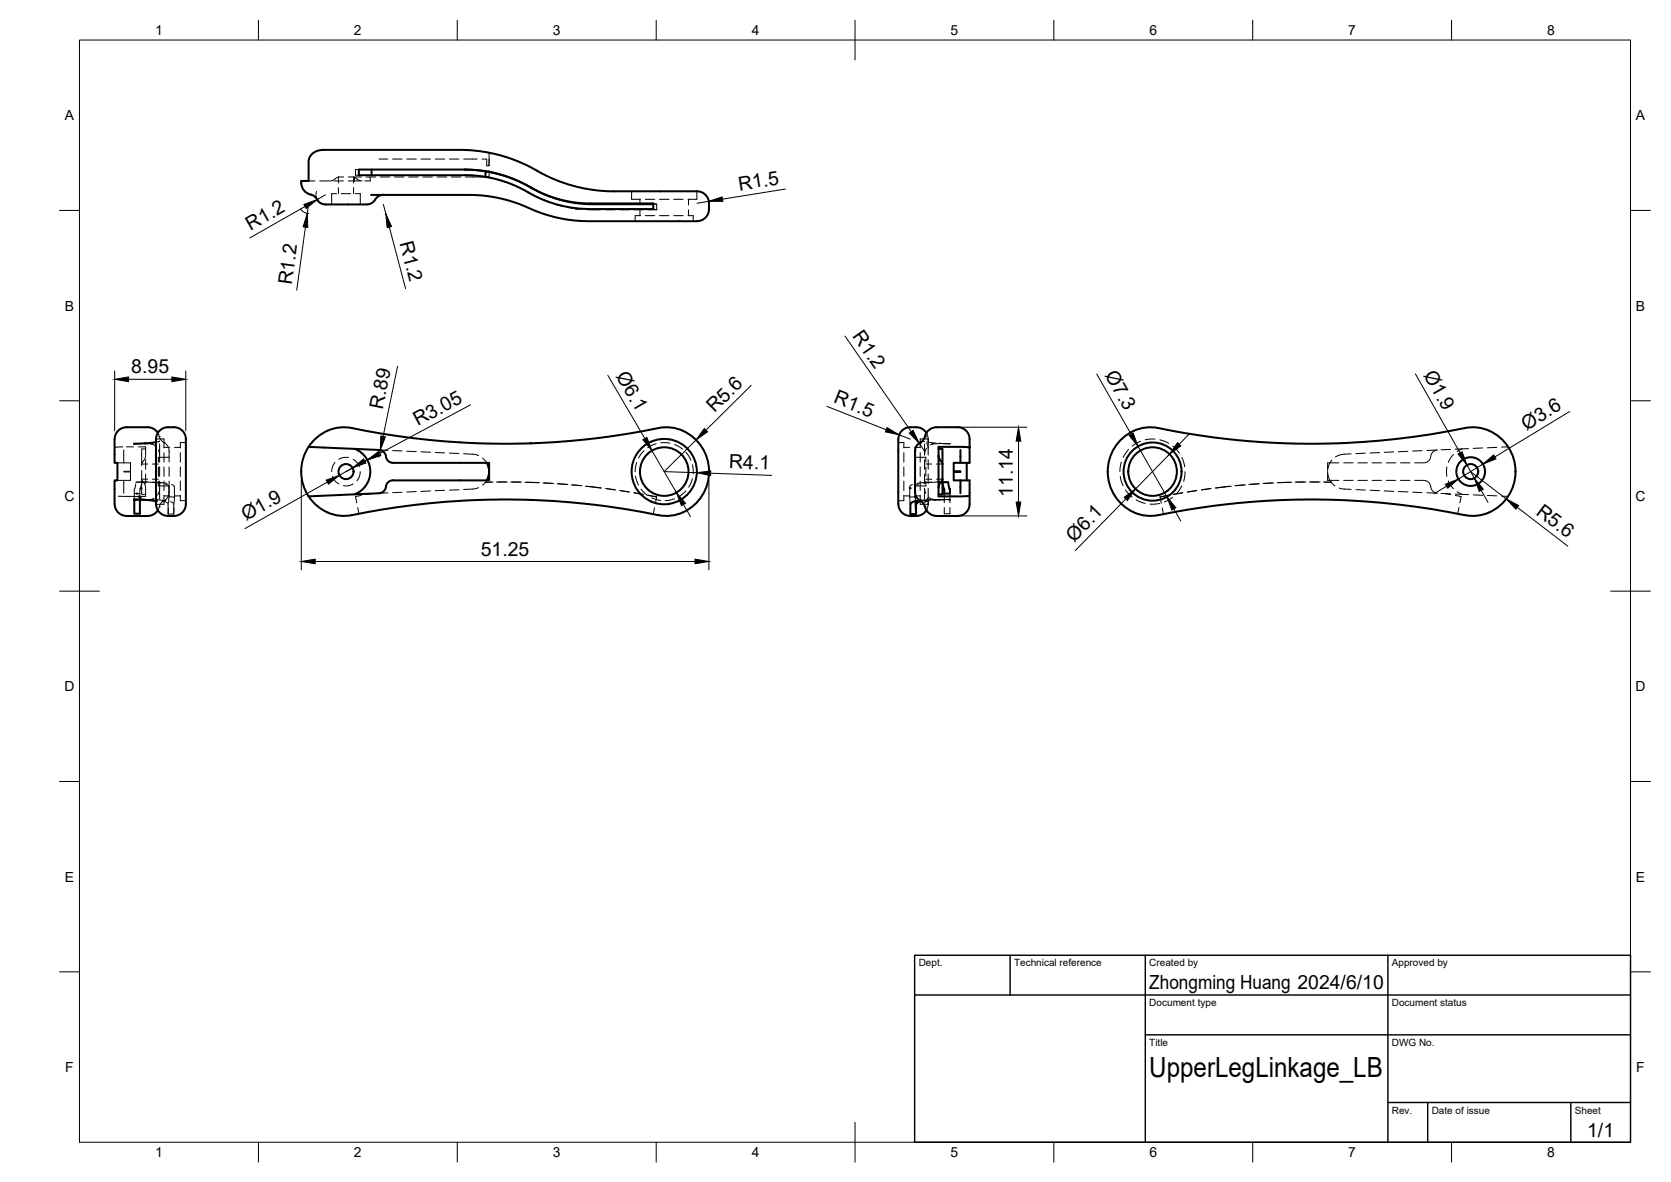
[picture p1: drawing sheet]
<svg xmlns="http://www.w3.org/2000/svg" width="420mm" height="297mm" viewBox="0 0 420 297" stroke-linecap="round" stroke-linejoin="round" font-family="sans-serif">
<!-- layer: Visible -->
<g fill="none" stroke="#000" stroke-width=".51">
<path d="M90.2 42.6h27l4.3 .3 3.7 .8 3.1 .9 3.2 1.4 4.6 2.5 2.3 .9 3.5 1 2.7 .5 2.9 .2h16.8v1.4h-16.1l-2.8-.1-2.8-.4-2.8-.7-2.7-.9-2.5-1.1-3.9-2.1-3-1.3-3.3-1-3.2-.6-3.3-.3h-27.7zM93.3 49h25.6l3.4 .2 3.3 .6 2.8 .8 8 3 3.2 1 3.4 .6 2.9 .3 28.5 .1a3.3 3.3 0 0 0 3.9-3M93.4 42.6v1.4M94.3 50.2a3.6 3.6 0 0 1-3.3 1.2h-9.2M96.4 49a2.4 2.4 0 0 0-2.1 1.2M116.8 42.6l5.3 .5M122.1 44.5v-1.4l4.4 1 4 1.5 5.3 2.8 2.1 .9 3.1 1 3.8 .7 3.4 .3h16.1M178.3 51.1a3.5 3.5 0 0 0-4.3-3h-20.6l-3.2-.2-3.1-.5-3.1-.7-3.9-1.3-2.6-1.2-5.3-2.8-4.8-1.9-5.2-1.3-6-.5-36 .1-1.5 .6-1 1.4-.1 .6v5.1h-1.8a3.1 3.1 0 0 0 2.7 3.5l.7 .5 .5 .6a2.31 2.31 0 0 0 2.1 1.3M178.3 51.1v1.5M28.8 110.4v5.9h.7v4.4h-.7v6M33.7 111.5h.1M36.4 111.4l-2.7 .1"/>
<path d="M36.5 111.4h.1M39.2 111.1l-2.8 .3M39.7 108.8l-.7-.8-1.4-.6h-5.8a2.99 2.99 0 0 0-3 3M39.9 108.5a4.6 4.6 0 0 1 6.2 0 7.2 7.2 0 0 1 .6 4.3v12.9a3.3 3.3 0 0 1-3 4 3.5 3.5 0 0 1-4.4-2.3l-.1-17.1 .4-1.3zM77.6 112.3a10.6 10.6 0 0 1 10.9-4.7 181.7 181.7 0 0 0 30.7 3.7l11.1 .2 10.4-.5 12.2-1.2 8.8-1.5a21.8 21.8 0 0 1 6.3-.9 11.2 11.2 0 0 1 10.3 11.5 11.2 11.2 0 0 1-11.1 10.7l-1.6-.2M77.6 112.3a11.3 11.3 0 0 0 0 12.4M77.6 112.3l17.7 .8a1.94 1.94 0 0 1 1.8 2 1.79 1.79 0 0 0 1.7 1.2h24.2v4.4h-24.2a1.93 1.93 0 0 0-1.9 2 1.85 1.85 0 0 1-1.6 1.3l-17.7 .7M89.2 112.8a6.1 6.1 0 0 1 3.9 5.7 6.1 6.1 0 0 1-3.9 5.7M122.4 116.3l.5 1.2 .1 .9M123 118.6l-.1 .9-.5 1.2M225.9 110.4v16.3M232.9 108.8l-.3-.4a4.7 4.7 0 0 0-6.1 .1l-.5 1.2-.1 .7"/>
<path d="M236 114.4l.1 .8 .4 .6M236 112.8h1v3.8M236.5 115.8l.5 .8M237 116.6v7.6h-1M241.5 118.6h-1.7v2.1h1.7M241.5 116.3h-1.7v2.1h1.7M243.1 116.3v4.4M243.8 112.5v3.8h-2.3v-3.2M28.8 126.7a2.99 2.99 0 0 0 3 3l5.8-.1 1.4-.6 .7-.8M33.7 125.5h.1M33.7 125.5l5.5 .4M34.6 125.5l-.8 .3v3.3h1.4v-3.5"/>
<path d="M35.6 125.6l-.4 .2M36.5 125.6h.1M77.6 124.7a10.6 10.6 0 0 0 10.9 4.7M88.5 129.5a181.7 181.7 0 0 1 30.7-3.8l13.2-.1 11.2 .6 9.6 1.1 12.3 2.2M225.9 126.7a3 3 0 0 0 3 3 3.8 3.8 0 0 0 4-1.5M231.3 125.8l-1.6 .3-.7 .4-.1 2.7h1.4l-.1-3.3M231.6 125.9l-.9 .3-.4 .4v2.6M237 121.2h1.4l.4 1.8v1h-1.4v-1zM237 120.4l-.9 1.4-.1 .8M241.5 124v-3.3h2.3v3.9l-7.8 .1v-12.4l7.8 .2v-1.5a3.2 3.2 0 0 0-3-3.6h-5.9a3.2 3.2 0 0 0-2.4 2.5l-.5 .9-1.5 1.2-.4 1.1v11l.6 1.2 1.1 .8 .6 .8a4 4 0 0 0 2.5 2.7l5.9 .1a3.3 3.3 0 0 0 3-4v-1.1M291.3 129.5a219.4 219.4 0 0 1 19.5-3l12.4-.9h12.9a195 195 0 0 1 32.2 3.9M368.3 129.4a11.1 11.1 0 0 0 12-6.8 11.1 11.1 0 0 0-4-13.3 10.2 10.2 0 0 0-8-1.7 198.4 198.4 0 0 1-32.7 3.8h-12.4l-13.2-.9a209.1 209.1 0 0 1-20.3-3.1 11.1 11.1 0 0 0-11.2 11.5 11.1 11.1 0 0 0 12 10.7l.8-.2"/>
<circle cx="87" cy="118.5" r="1.89"/>
<circle cx="167" cy="118.5" r="6.1"/>
<circle cx="167" cy="118.5" r="8.2"/>
<circle cx="289.8" cy="118.5" r="7.3"/>
<circle cx="289.8" cy="118.5" r="6.1"/>
<circle cx="369.8" cy="118.5" r="3.6"/>
<circle cx="369.8" cy="118.5" r="1.89"/>
</g>
<!-- layer: Hidden -->
<g fill="none" stroke="#000" stroke-width=".25">
<path d="M95.3 40h2.2M98.7 40h2.4M102.3 40h2.4M105.9 40h2.3M109.4 40h2.4M113 40h2.4M116.6 40h3.4M123 38.4v3.3h-.6v-1.7h-1.2M123 40v1.6M77.6 45.5h1.6M78.1 48.9l1.1 .6 1.4 1.5 1.2 .4M80.4 45.5h2.4"/>
<path d="M84 45.5h2.3M84.6 48.7h-1.2v2.7M85.1 44.5h1.3M85.1 44.5l-1.4 .8-.8 .2M85.1 44.5v1.5M85.1 47.2v1.5M85.8 48.7h2.4M87.5 45.5h1.7M87.6 44.5h1.3M88.9 44.5l1.4 .8 .8 .2M88.9 44.5v1.5M88.9 47.2v1.5"/>
<path d="M89.2 45.5h1.3M89.4 48.7h1.2v2.7M90.2 42.6h-.8v1.4h.8M90.9 44.5h-1.7v1M92.1 44.5h2.3M93.1 44.5v1h-1.4M95.6 44.5h2.4M99.2 44.5h2.4M102.8 44.5h2.4M106.3 44.5h2.4M109.9 44.5h2.4M113.5 44.5h2.4"/>
<path d="M116.8 44l2.8 .1M117.1 44.5h4.9M120.8 44.3l1.2 .2M122 44.5l1.6 .3M122 44.5h.1M122.1 44.5h.1M123 42.8v1.7h-.9M124.8 45l2.2 .7M128.2 46.2l2.2 .9M131.4 47.6l3.4 1.8M135.8 49.9l2.3 .9M139.2 51.2l2.3 .6"/>
<path d="M142.6 52.1l3.7 .5M147.5 52.7h3.6M152.3 52.7h2.3M155.8 52.7h2.4M158.8 48.1v2h2.3M159.4 52.7h2.4M160.9 50.1v1.4M160.9 52.7v1.5M161.1 54.2h-1.4v1.4M162.2 50.1h2.4M162.2 54.2h2.4M163 52.7h2.1"/>
<path d="M164.3 51.1l.8 .2v1.4M164.3 52.5l.8 .2M164.3 51.3h.8M165.8 50.1h2.4M165.8 54.2h2.4M169.4 50.1h2.4M169.4 54.2h2.4M173 54.2h1.3v1.4M173.1 50.1v1.4M173.1 52.7v1.5M175.2 48.1v2h-2.2M29.5 116.3h3.3v2.1h-1.7"/>
<path d="M30.9 112.3l-2.1 .2M31.1 113.1v3.2M31.1 118.6h1.7v2.1h-3.3M31.8 112.3h1.8M33.7 111.5h1.6M34.8 112.3h1.8v.5M35.6 118.2v3M36.4 111.4h.1M36.6 111.5h1.6M36.6 112.8v1.5M36.6 115.5v2.4M36.6 119.1v2.4"/>
<path d="M36.6 112.8h-1v4.3M36.6 114.5l-.1 .7-.9 1.4h1.5M38.2 111.5h.1M38.2 111.5h-.3l1.3 .6M38.3 116.6h1.5M39.2 111v-.7h2v2.3M39.3 112.1l-.1 .5M39.7 108.8l.3 .9M39.8 117.3v2.4M39.8 111.1l.3-.2-.9 .2M39.9 113.1l.2 1.2M40 109.7h.1"/>
<path d="M40 109.7l.5 1 .8 .5M40.1 111.6v4.5M40.1 117.3v2.4M41.2 117.3v2.4M41.2 113.8v2.3M41.2 112.4h1.5M41.3 111.2l.8 .8 .4 .9v3.2M41.3 111.2h.1M42.5 117.3v2.4M42.5 114.9h-2.7v1.2M43.9 112.4h1.4M45.3 113.8v2.3"/>
<path d="M45.3 117.3v2.4M46.7 111.2h-1.4v1.4M83.6 119.7l.8 1.3 .8 .6M84.2 116.2l-.4 .7-.4 1.6M87.6 115h-1.3l-1.1 .4M88.8 115.4l1 .8 .6 1.1M90.6 118.5l-.3 1.4-.6 .9M95.3 113.1l2.2 .1M98.7 113.2l2.4 .1M102.3 113.4l2.4 .1M105.9 113.5l2.3 .2M109.4 113.7l2.4 .1"/>
<path d="M113 113.9l2.4 .1M116.6 114a7.7 7.7 0 0 1 3.7 .5M121.3 115.1l1.1 1.2M159.8 119.7l.7 2.2M160.1 116.2l-.4 2.3M162 113.2l-1.5 1.9M165 111.5l-2.1 1M166.1 111.3l2.4 .1M169.6 111.7l2 1.2M172.5 113.7l1.2 2M174.1 116.8l.2 2.3M225.9 111.2h1.4v1.4"/>
<path d="M227.3 117.3v2.4M227.3 113.8v2.3M227.3 112.4h1.4M229.9 112.4h1.5M230.1 113.4h.1M230.1 114.9h2.7v1.2M231.4 113.8v2.3M231.4 117.3v2.4M232.5 119.1v2.4M232.5 115.5v2.4M232.5 111.6v2.7M232.6 109.7h.1"/>
<path d="M232.8 117.3v2.4M232.8 116.6h1.5M232.9 108.8l.5 1.5h-2v2.3M233 111.3l.4 1.3M233 112.6l-.5 1.7M233.1 111l2.3 .4M233.4 110.4v2.2M233.4 110.4h.1M233.4 110.4v.6M233.4 112.6v1.7M233.4 115.5v2.4M233.4 119.1v2.4"/>
<path d="M234.4 111.5h.1M234.4 111.5h.3l-.8 .3M234.4 111.5h1.7M235.5 116.6h1.5M236.2 111.4h.1M236.2 111.4l2.7 .1M237.3 111.5h1.6M281.7 119.7l.7 2.4M281.9 116.1l-.3 2.4M283.8 113l-1.4 2M286.8 110.9l-2.1 1.2M290.4 110.3l-2.4 .2"/>
<path d="M291.6 110.5l2.3 .9M294.9 112.1l1.7 1.8M297.2 115l.7 2.3M298 118.5l-.4 2.5M333.8 118.6v2.1h2.9M333.8 119l.3 1.1 .6 1.1M334.9 115.7l-.7 1-.3 1.1M336.7 116.3h-2.9v2.1M337.9 116.3h2.3M339.7 114.1a6.5 6.5 0 0 0-3.9 .8M341.4 116.3h2.4M343.3 113.9l-2.4 .1"/>
<path d="M345 116.3h2.4M346.9 113.7l-2.4 .1M348.6 116.3h2.4M350.4 113.6l-2.3 .1M352.1 116.3h2.4M354 113.4l-2.4 .1M357.6 113.2l-2.4 .2M361.1 113.1l-2.3 .1M361.5 113.1a2.15 2.15 0 0 0-1.9 2.2l-.4 .6-.9 .4h-2.6M363.8 117.3v2.4M364.7 112.9l-2.4 .1M365.5 114.2l-1.3 2"/>
<path d="M367.6 112.8l-1.2 .7M367.6 112.8l-1.7 .1M369.3 112.7l-1.7 .1M372.8 112.6l-2.4 .1M376.4 112.4l-2.4 .1M379.2 112.3l-1.6 .1M29.7 124.7h3.9M31.1 120.7v3.3M33.7 125.5h1.7M33.8 124h1.4M33.8 124.8h1.4M34.1 121.6l-.3 1.4v2.8"/>
<path d="M35.6 121.2l-.4 1.8v2.6M35.6 121.2h.1M35.6 121.2v3h1M35.7 121.1h1.3M35.7 125.5l3.8 .2M36.2 121.1l-2 .1h1.4M36.4 125.6h.1M36.6 122.7v1.5M36.6 124.2v.5h-1.8M36.8 125.5h1.4M37.1 120.4h-1.5l.9 1.4 .1 .8M37.2 121.1l-1.6 .1"/>
<path d="M37.3 121.2l3.1 .2M38.2 125.5h.1M38.3 125.6h-2.7M38.3 120.4h1.5M38.4 121.2l3.6 .3M38.7 125.2l-.8 .3h.3M39.2 124.5l.4 1.1M39.2 125.9l.4 .1M39.4 125.6l2.3 .2M39.8 120.9v1.2h2.7M40 127.3h.1M40 127.3l-.3 1"/>
<path d="M40.1 120.9v4.6M40.1 122.7l-.5 1.7M40.7 125.9l1 .3 .5 .4 .1 2.6M41.2 124.5v2.2h-2v-.7M41.2 120.9v2.4M41.2 124.6h1.5M41.3 125.8h.1M41.3 125.8l-.8 .6-.5 .9M41.6 121.7l.9 .5v2.6M42.3 127.6v1.6h1.4M42.5 120.9v3.3l-.4 .9-.8 .7M42.9 126.1l.8 .5v2.6"/>
<path d="M43.2 121.8l.7 .5v2.6M43.8 127.6l-.1 1.6M43.9 124.9l-1.4-.1-.1 1.6M43.9 124.9l-.1 1.6M43.9 124.6h1.4M45.3 120.9v2.4M45.3 124.5v1.3h1.4M88.8 121.6l-1.4 .5h-1.1M89.9 127.5l.3 1.6M90.8 124.5l-1.4 .3 .3 1.6M93.4 124l-1.4 .3M97.5 123.9l-2.2 .1"/>
<path d="M101.1 123.7l-2.4 .1M104.7 123.5l-2.4 .1M108.2 123.4l-2.3 .1M111.8 123.2l-2.4 .1M115.4 123.1l-2.4 .1M120.3 122.5a7.7 7.7 0 0 1-3.7 .5M122 121.2h.1M122.4 120.7l-1.1 1.2M123.6 121.1l-1.6 .1M124 121.1l-2 .1M125.2 121.1h2.4M127.2 121.1h-2.4"/>
<path d="M128.4 121.1l2.4 .1M128.8 121.1h2.4M132 121.2l3.3 .1M132.4 121.2l3.3 .1M136.5 121.4l2.4 .1M136.8 121.4l2.4 .1M140.1 121.6l2.4 .2M140.4 121.6l2.4 .1M143.6 121.9l2.4 .2M144 121.8l2.3 .3M147.2 122.2l4 .5M147.5 122.2l3.7 .4"/>
<path d="M154.7 123.1l-2.4-.3 2.4 .3M155.9 123.2l2.3 .5-2.3-.4M159.4 123.9l2.3 .4M159.4 123.8l2.4 .4M161.2 122.9l1.7 1.6M162.9 124.5l2.2 .4M162.9 124.4l2.2 .4-.3 1.6M163.9 125.1l2.2 .7M164.6 127.6l-.3 1.6M169.6 125.4l-2.3 .4M172.5 123.4l-1.9 1.4M174.1 120.3l-.9 2.1"/>
<path d="M227.3 124.5v1.3h-1.4M227.3 120.9v2.4M227.3 124.6h1.4M228.7 124.9l1.4-.1 .1 1.1M228.7 124.9l.1 1.6M228.9 127.6v1.6M229.4 121.8l-.7 .5v2.6M229.9 124.6h1.5M230.1 123.7h.1M231 121.7l-.9 .5v2.6M231.3 125.8h.1M231.4 120.9v2.4"/>
<path d="M231.4 124.5v2.2h2l-.5 1.6M232.6 127.3h.1M232.7 124l-.2-1.3v2.8M232.8 120.9v1.2h-2.7M232.8 120.4h1.5M233.3 125.1l-.8 1.1 1.1-.3M233.4 122.7v4v-.7M233.4 124.9l1.3 .6h-.3M234 125.6l-2.3 .1M234.2 121.2l-3.6 .3M234.4 125.5h.1M234.4 125.5h1.4"/>
<path d="M235.2 125.5l1.7 .1 .5 .2M235.3 121.2l-3.1 .2M235.4 121.1l1.6 .1M235.5 120.4h1.5M235.6 121.1h1.3M236.2 125.6h.1M236.2 125.6l-1.4 .1M236.5 121.1l1.9 .1M237.1 125.5l-5.5 .4M237.2 125.5h1.7M237.4 124v2.4M237.4 127.5v1.6h1.4v-1.6"/>
<path d="M238.3 125.6l.5 .2M238.8 124v.8h-1.4M238.8 124.8v1.6M238.9 125.5l-2.7 .1M283 123.1l1.7 1.8M285.7 125.6l2.3 .9M291.6 126.5l-2.4 .2M291.7 124.9l.3 1.6M292.2 127.6l.3 1.6M293.9 124.4l-2.2 .5 2.2-.4M294.9 124.9l-2.1 1.3M297.2 122.1l-1.4 2"/>
<path d="M297.4 123.9l-2.4 .4M297.4 123.8l-2.4 .4M300.9 123.2l-2.3 .5 2.3-.4M302.1 123.1l2.4-.3-2.4 .3M309.3 122.2l-3.7 .4M309.6 122.2l-4 .5M312.8 121.8l-2.3 .3M313.2 121.9l-2.4 .2M316.4 121.6l-2.4 .1M316.7 121.6l-2.4 .2M319.9 121.4l-2.3 .1M320.3 121.4l-2.4 .1"/>
<path d="M324.4 121.2l-3.3 .1M324.8 121.2l-3.3 .1M328 121.1h-2.4M328.4 121.1l-2.4 .1M329.2 121.1h2.4M329.6 121.1h2.4M332.8 121.1l1.9 .1M333.1 121.1l1.6 .1M334.7 121.2l1 .9M334.7 121.2h.1M336.7 122.6l.8 .3 2.2 .1M337.9 120.7h2.3"/>
<path d="M340.9 123l2.4 .2M341.4 120.7h2.4M344.5 123.2l2.4 .1M345 120.7h2.4M348.1 123.4l2.3 .1M348.6 120.7h2.4M351.6 123.5l2.4 .1M352.1 120.7h2.4M355.2 123.7l2.4 .1M355.7 120.7h2.3a2.07 2.07 0 0 1 1.9 2.2l.7 .8 .9 .3M358.8 123.8l2.3 .1M362.3 124l2.4 .1"/>
<path d="M363.3 124l1.5 .3M364.2 120.8l1.3 2M365.9 124.1l1.7 .1M366 124.5l1.4 .3-.3 1.6M366.4 123.6l1.2 .6M366.8 127.5l-.3 1.6M367.6 124.2l1.7 .1M370.4 124.4l2.4 .1M374 124.5l2.4 .1M377.6 124.7h1.6"/>
</g>
<!-- layer: Visible -->
<g fill="#000">
<circle cx="144.8" cy="52.5" r=".25"/>
<circle cx="133.4" cy="111.4" r=".25"/>
<circle cx="231.4" cy="111.2" r=".25"/>
<circle cx="232.6" cy="109.7" r=".25"/>
<circle cx="34.3" cy="124" r=".25"/>
<circle cx="34.8" cy="124.8" r=".25"/>
<circle cx="35.2" cy="125.1" r=".25"/>
<circle cx="35.3" cy="122.7" r=".25"/>
<circle cx="36" cy="125.5" r=".25"/>
<circle cx="133.4" cy="125.6" r=".25"/>
<circle cx="228.7" cy="122.7" r=".25"/>
<circle cx="230.1" cy="124.8" r=".25"/>
<circle cx="230.1" cy="124.9" r=".25"/>
<circle cx="231.4" cy="125.8" r=".25"/>
</g>
<!-- layer: BORDER -->
<g fill="none" stroke="#000" stroke-width=".25">
<path d="M20 10.1h390v276.9h-390zM65 5.1v5M115 5.1v5M165 5.1v5M215 5.1v10M265 5.1v5M315 5.1v5M365 5.1v5M15 52.9h5M410 52.9h5M15 100.7h5M410 100.7h5"/>
<path d="M15 148.6h10M405 148.6h10M15 196.4h5M410 196.4h5M15 244.2h5M410 244.2h5M65 287v5M115 287v5M165 287v5M215 282.1v9.9M265 287v5M315 287v5"/>
<path d="M365 287v5"/>
</g>
<!-- layer: TITLEBLOCK -->
<path d="M230 240.1h180v46.9h-180zM230 250h180M254 240.1v9.9M288 240.1v46.9M349 240.1v46.9M288 260.1h122M349 277.1h61M359 277.1v9.9M395 277.1v9.9" fill="none" stroke="#000" stroke-width=".36"/>
<!-- layer: FD_Dimensions -->
<g fill="none" stroke="#000" stroke-width=".25">
<path d="M75.6 52.5a2.4 2.4 0 0 0 2 1.1M76.7 51.9l-13.9 7.9M76.8 57.1l-2.2 15.8M77.6 51.3l-.3 2.3M79.6 48.1a2.4 2.4 0 0 0 .4 2.4M81.8 49l-2.1 1.2M96.4 51.4l.6 2.3M97.9 57.1l4.1 15.4M177.2 48.8l.4 .3M178.2 50.6l-2.9 .5M197.5 47.5l-15.8 2.5M28.8 93.2v15.1"/>
<path d="M32.3 95.3h10.9M46.7 93.2v15.1M100 92l-3.7 17.7M152.8 94.3l9.4 15.9M188.9 96.8l-11.4 11.3M212.5 84.5l16.6 24M275.8 94l8.6 15.1M355.9 94l11.2 19.8M88.7 117.6l-3.4 1.9M92.4 115.6l-5.4 2.9M94.8 114.1l-3.1 1.8M95.6 113.1l-.4 1.8"/>
<path d="M118.3 101.7l-22.8 12.3M163.9 113.2l6.2 10.6M167 118.5l8.2 .3M175 110.6l-8 7.9M178.7 118.9l15.3 .6M207.9 102.1l14.9 5.9M226.1 109.3l2.8 1.1M231.1 111.4l1.4 2M232.5 110.9a2.4 2.4 0 0 0-2.4 2.2M237.6 107.4h20.6M256.1 110.9v15.3M286.2 112.2l7.2 12.6"/>
<path d="M294 114.2l-8.5 8.7M298.9 109.1l-2.4 2.5M368.9 116.8l1.8 3.4M369.8 118.6l8.9 6.8M372.9 116.6l-6.2 3.8M394.7 103.4l-18.8 11.4M75.8 120.7v22.5M82.3 121.2l-20.7 11.6M171.9 126.8l1.7 3M178.2 120.7v22.5M237.6 129.7h20.6M283.1 125.4l-12.7 13"/>
<path d="M295.1 127.9l1.8 3M363.7 122.2l-3 1.8M372.4 123.2l1.8 3.1M381.5 127.5l12.7 9.8M79.2 141.1h95.6"/>
</g>
<g fill="#000" stroke="#000" stroke-width=".25">
<path d="M77.3 53.6l.1 3.6-1.2-.2zM76.4 51.4l3.3-1.2-2.7 2.2zM97 53.7l1.5 3.2-1.2 .3zM178.2 50.6l3.4-1.1 .2 1.1zM28.8 95.3l3.5-.6v1.2zM43.2 94.7l3.5 .6-3.5 .6zM88.7 117.6l2.7-2.3 .6 1.1zM92.4 115.6l2.8-2.1 .5 1zM95.8 109.6l1.1 .2-1.3 3.3zM161.6 110.5l1-.6 1.3 3.3zM177.1 107.7l.8 .8-2.9 2.1zM175.2 118.8l3.5-.5v1.2z"/>
<path d="M223.1 107.4l3 1.9-3.5-.8zM228.6 108.8l1-.6 1.5 3.2zM256.1 107.4l.6 3.5h-1.2zM283.9 109.4l1-.6 1.3 3.4zM296.1 111.2l.8 .9-2.9 2.1zM366.6 114.1l1-.6 1.3 3.3zM372.9 116.6l2.7-2.3 .6 1zM82 120.7l3.3-1.2-2.7 2.2zM170.1 123.8l2.3 2.7-1.1 .6zM255.5 126.2h1.2l-.6 3.5zM282.7 125l2.8-2.1-2 2.9zM293.4 124.8l2.3 2.8-1.1 .6z"/>
<path d="M363.4 121.7l3.3-1.3-2.7 2.3zM370.7 120.2l2.3 2.7-1.1 .6zM378.7 125.4l3.1 1.6-.7 1zM75.8 141.1l3.4-.6v1.2zM174.8 140.5l3.4 .6-3.4 .6z"/>
</g>
<text font-size="7" x="289" y="270.6">UpperLegLinkage_LB</text>
<g font-size="4.9">
<text x="185.9" y="47.9" transform="rotate(-9 185.9 47.9)">R1.5</text>
<text x="63" y="58.1" transform="rotate(-30 63 58.1)">R1.2</text>
<text x="100.4" y="61.1" transform="rotate(75 100.4 61.1)">R1.2</text>
<text x="73.4" y="71.7" transform="rotate(-82 73.4 71.7)">R1.2</text>
<text x="214.2" y="84.5" transform="rotate(55 214.2 84.5)">R1.2</text>
<text x="33" y="93.9">8.95</text>
<text x="154.8" y="94.6" transform="rotate(60 154.8 94.6)">Ø6.1</text>
<text x="277.7" y="94.3" transform="rotate(60 277.7 94.3)">Ø7.3</text>
<text x="357.8" y="94.2" transform="rotate(60 357.8 94.2)">Ø1.9</text>
<text x="209.4" y="101.1" transform="rotate(22 209.4 101.1)">R1.5</text>
<text x="96.2" y="103" transform="rotate(-78 96.2 103)">R.89</text>
<text x="105.1" y="107.2" transform="rotate(-28 105.1 107.2)">R3.05</text>
<text x="179.7" y="103.9" transform="rotate(-45 179.7 103.9)">R5.6</text>
<text x="383.8" y="108.2" transform="rotate(-31 383.8 108.2)">Ø3.6</text>
<text x="183.3" y="117.7" transform="rotate(2 183.3 117.7)">R4.1</text>
<text x="254.7" y="124.8" transform="rotate(-90 254.7 124.8)">11.14</text>
<text x="61.9" y="130.9" transform="rotate(-29 61.9 130.9)">Ø1.9</text>
<text x="386" y="129.1" transform="rotate(38 386 129.1)">R5.6</text>
<text x="270.1" y="136.4" transform="rotate(-46 270.1 136.4)">Ø6.1</text>
<text x="120.9" y="139.6">51.25</text>
<text x="289" y="248.5">Zhongming Huang 2024/6/10</text>
<text x="399.1" y="285.7">1/1</text>
</g>
<g font-size="3.5">
<text x="39" y="8.8">1</text>
<text x="89" y="8.8">2</text>
<text x="139" y="8.8">3</text>
<text x="189" y="8.8">4</text>
<text x="239" y="8.8">5</text>
<text x="289" y="8.8">6</text>
<text x="339" y="8.8">7</text>
<text x="389" y="8.8">8</text>
<text x="16.3" y="30.2">A</text>
<text x="411.3" y="30.2">A</text>
<text x="16.3" y="78">B</text>
<text x="411.3" y="78">B</text>
<text x="16.2" y="125.9">C</text>
<text x="411.2" y="125.9">C</text>
<text x="16.2" y="173.7">D</text>
<text x="411.2" y="173.7">D</text>
<text x="16.3" y="221.6">E</text>
<text x="411.3" y="221.6">E</text>
<text x="16.4" y="269.4">F</text>
<text x="411.4" y="269.4">F</text>
<text x="39" y="290.8">1</text>
<text x="89" y="290.8">2</text>
<text x="139" y="290.8">3</text>
<text x="189" y="290.8">4</text>
<text x="239" y="290.8">5</text>
<text x="289" y="290.8">6</text>
<text x="339" y="290.8">7</text>
<text x="389" y="290.8">8</text>
</g>
<g font-size="2.5">
<text x="231" y="242.9">Dept.</text>
<text x="255" y="242.9">Technical reference</text>
<text x="289" y="242.9">Created by</text>
<text x="350" y="242.9">Approved by</text>
<text x="289" y="252.8">Document type</text>
<text x="350" y="252.8">Document status</text>
<text x="289" y="262.9">Title</text>
<text x="350" y="262.9">DWG No.</text>
<text x="350" y="279.9">Rev.</text>
<text x="360" y="279.9">Date of issue</text>
<text x="396" y="279.9">Sheet</text>
</g>
</svg>
